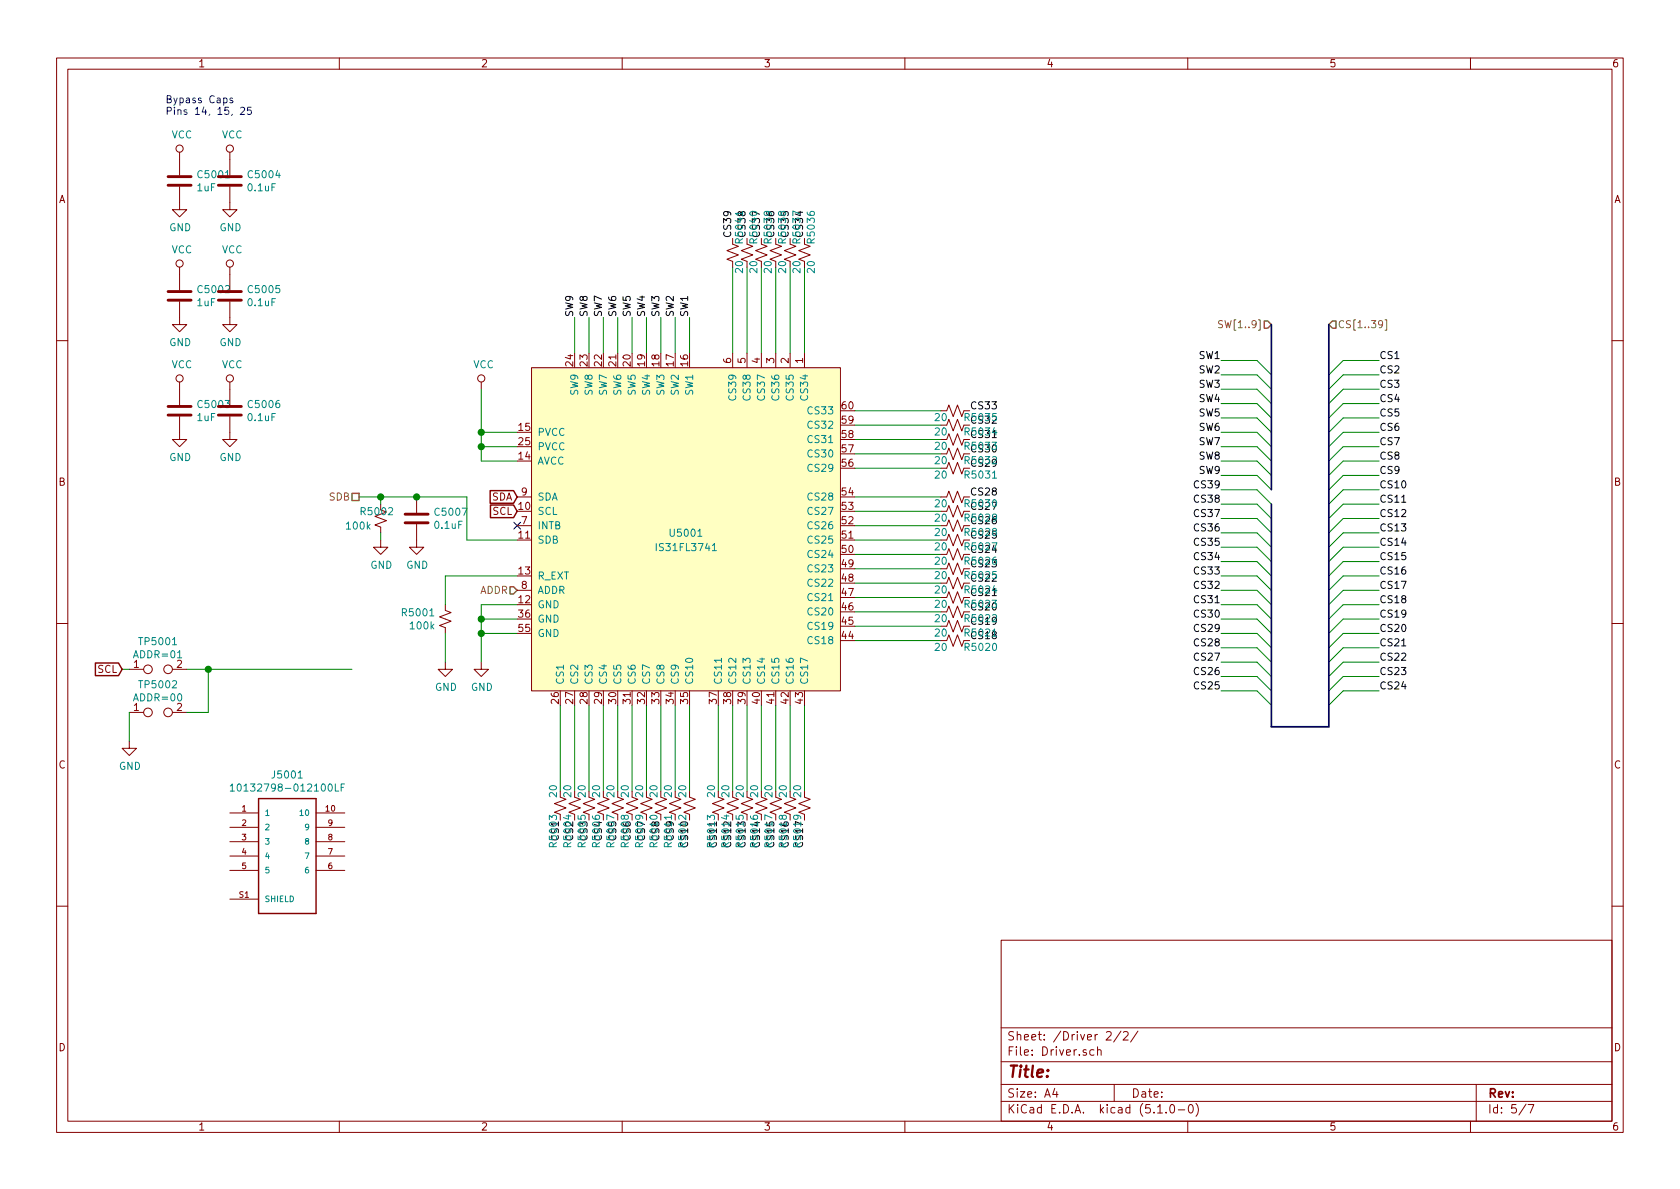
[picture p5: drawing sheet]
<svg xmlns="http://www.w3.org/2000/svg" width="297mm" height="210mm" viewBox="0 0 297 210" stroke-linecap="round" stroke-linejoin="round" font-family="sans-serif">
<g fill="none" stroke="#840000" stroke-width=".18">
<path d="M10 10.3h277v189.9h-277zM12 12.2h273v186.1h-273zM60 10.3v1.9M110 10.3v1.9M160 10.3v1.9M210 10.3v1.9M260 10.3v1.9M31.7 33v4.1h1.3l-1.3 1.2-1.2-1.2h1.2M31.7 26.9v4.1M40.6 33v4.1h1.3l-1.3 1.2-1.2-1.2h1.2M40.6 26.9v4.1M31.7 53.3v4.1h1.3l-1.3 1.3-1.2-1.3h1.2"/>
<path d="M31.7 47.2v4.1M40.6 53.3v4.1h1.3l-1.3 1.3-1.2-1.3h1.2M40.6 47.2v4.1M129.5 42.2v1l1.1 .4-2.1 .7 2.1 .8-2.1 .7 1 .4M132.1 42.2v1l1 .4-2 .7 2 .8-2 .7 1 .4M134.6 42.2v1l1 .4-2 .7 2 .8-2 .7 1 .4M137.2 42.2v1l1 .4-2.1 .7 2.1 .8-2.1 .7 1.1 .4M139.7 42.2v1l1 .4-2 .7 2 .8-2 .7 1 .4M142.2 43.2l1.1 .4-2.1 .7 2.1 .8-2.1 .7 1 .4M10 60.2h2M31.7 73.7v4h1.3l-1.3 1.3-1.2-1.3h1.2M31.7 67.6v4"/>
<path d="M40.6 73.7v4h1.3l-1.3 1.3-1.2-1.3h1.2M40.6 67.6v4M85.1 67.6v1.2M94 65h54.6v57.2h-54.6zM129.5 62.5v2.5M132.1 62.5v2.5M134.6 62.5v2.5M137.2 62.5v2.5M139.7 62.5v2.5M142.2 62.5v2.5M167.4 72.6l.4-1 .7 2.1 .8-2.1 .8 2.1 .3-1.1h1M167.4 75.2l.4-1 .7 2 .8-2 .8 2 .3-1"/>
<path d="M167.4 77.7l.4-1 .7 2 .8-2 .8 2 .3-1h1M285 60.2h2M67.3 91.7l1 .4-2 .7 1 .4v1M67.3 95.5v1.3h1.3l-1.3 1.2-1.3-1.2h1.3M67.3 89.1v1.1M73.7 92.7v4.1h1.2l-1.2 1.2-1.3-1.2h1.3M73.7 87.9v2.8M91.4 87.9h2.6M91.4 93h2.6M167.4 80.3l.4-1.1 .7 2.1 .8-2.1 .8 2.1 .3-1h1M167.4 82.8l.4-1 .7 2 .8-2 .8 2 .3-1M167.4 87.9l.4-1 .7 2 .8-2 .8 2 .3-1h1"/>
<path d="M167.4 90.4l.4-1 .7 2 .8-2 .8 2 .3-1h1M167.4 93l.4-1.1 .7 2.1 .8-2.1 .8 2.1 .3-1h1M167.4 95.5l.4-1 .7 2 .8-2 .8 2 .3-1h1M167.4 98l.4-1 .7 2.1 .8-2.1 .8 2.1 .3-1.1h1M10 110.3h2M22.9 118.4h2.5M30.5 118.4h2.5M78.7 117.1v1.3h1.3l-1.3 1.2-1.2-1.2h1.2M78.7 106.9v1l1.1 .4-2.1 .8 2.1 .7-2.1 .8 1 .4v1M85.1 117.1v1.3h1.3l-1.3 1.2-1.3-1.2h1.3M91.4 104.4h2.6M167.4 100.6l.4-1 .7 2 .8-2 .8 2 .3-1h1"/>
<path d="M167.4 103.1l.4-1 .7 2 .8-2 .8 2 .3-1M167.4 105.7l.4-1.1 .7 2.1 .8-2.1 .8 2.1 .3-1h1M167.4 108.2l.4-1 .7 2 .8-2 .8 2 .3-1h1M167.4 110.7l.4-1 .7 2.1 .8-2.1 .8 2.1 .3-1.1h1M167.4 113.3l.4-1 .7 2 .8-2 .8 2 .3-1M285 110.3h2M22.9 131.1v1.2h1.2l-1.2 1.3-1.3-1.3h1.3M22.9 126h2.5M30.5 126h2.5M40.6 143.8h5.1M40.6 146.3h5.1M40.6 148.8h5.1"/>
<path d="M40.6 151.4h5.1M40.6 153.9h5.1M40.6 159h5.1M55.9 143.8h5.1M55.9 146.3h5.1M55.9 148.8h5.1M55.9 151.4h5.1M55.9 153.9h5.1M99.1 141l1 .3-2.1 .8 2.1 .8-2.1 .7 1.1 .4M101.6 141l1 .3-2 .8 2 .8-2 .7 1 .4M104.1 141l1.1 .3-2.1 .8 2.1 .8-2.1 .7 1 .4M106.7 141l1 .3-2 .8 2 .8-2 .7 1 .4"/>
<path d="M109.2 141l1 .3-2 .8 2 .8-2 .7 1 .4M111.8 141l1 .3-2.1 .8 2.1 .8-2.1 .7 1.1 .4M114.3 141l1 .3-2 .8 2 .8-2 .7 1 .4M116.8 141l1.1 .3-2.1 .8 2.1 .8-2.1 .7 1 .4M119.4 141l1 .3-2 .8 2 .8-2 .7 1 .4v1M121.9 141l1 .3-2 .8 2 .8-2 .7 1 .4v1M127 141l1 .3-2 .8 2 .8-2 .7 1 .4v1M129.5 141l1.1 .3-2.1 .8 2.1 .8-2.1 .7 1 .4M132.1 141l1 .3-2 .8 2 .8-2 .7 1 .4v1M134.6 141l1 .3-2 .8 2 .8-2 .7 1 .4v1M137.2 141l1 .3-2.1 .8 2.1 .8-2.1 .7 1.1 .4v1M139.7 141l1 .3-2 .8 2 .8-2 .7 1 .4v1"/>
<path d="M142.2 141l1.1 .3-2.1 .8 2.1 .8-2.1 .7 1 .4v1M10 160.2h2M177 166.3h108v32h-108zM285 160.2h2M60 198.3v1.9M110 198.3v1.9M160 198.3v1.9M177 194.8h108M177 191.8h108M177 187.8h108M177 181.8h108M186.5 192.5l-.4 1h1"/>
<path d="M186.8 193v1M193.4 185.7l-.4-.1-.3 .3 .1 .6 .2 .1 .4-.1M194.1 185.7l.2-.1 .3 .1 .1 .9M194.1 185.1v1.5M195.6 182.6l.2-.2h.4l.2 .2 .1 .2-.1 .3-.8 .8h.9M197 191.8v3M198.2 182.3l-1.3 2M198.6 182.6l.2-.2h.4l.2 .2 .1 .2-.1 .3-.8 .8h.9M201.2 182.3l-1.3 2M204.7 196.8h.8M206.2 196.7v.1M207 195.4l.3-.1a.94 .94 0 0 1 0 1.5 .82 .82 0 0 1-.3-1.4z"/>
<path d="M208.3 196.3h1.2M210 198.3v1.9M210.3 195.4l.2-.1a.8 .8 0 0 1 .5 .8 .8 .8 0 0 1-.5 .7 1 1 0 0 1-.2-1.4zM211.5 195.1a1.71 1.71 0 0 1 0 2.3M260 198.3v1.9M261 191.8v6.5M269.8 195.2l-1.2 2M270.2 195.3h1l-.6 1.5"/>
<circle cx="31.7" cy="26.3" r=".63"/>
<circle cx="40.6" cy="26.3" r=".63"/>
<circle cx="31.7" cy="46.6" r=".63"/>
<circle cx="40.6" cy="46.6" r=".63"/>
<circle cx="31.7" cy="66.9" r=".63"/>
<circle cx="40.6" cy="66.9" r=".63"/>
<circle cx="85.1" cy="66.9" r=".63"/>
<circle cx="26.2" cy="118.4" r=".76"/>
<circle cx="29.7" cy="118.4" r=".76"/>
<circle cx="26.2" cy="126" r=".76"/>
<circle cx="29.7" cy="126" r=".76"/>
</g>
<g fill="none" stroke="#008400" stroke-width=".18">
<path d="M101.6 56.1v6.4M104.1 56.1v6.4M106.7 56.1v6.4M109.2 56.1v6.4M111.8 56.1v6.4M114.3 56.1v6.4M116.8 56.1v6.4M119.4 56.1v6.4M121.9 56.1v6.4M129.5 47.2v15.3M132.1 47.2v15.3M134.6 47.2v15.3"/>
<path d="M137.2 47.2v15.3M139.7 47.2v15.3M142.2 47.2v15.3M85.1 68.8v12.7h6.3M85.1 79h6.3M85.1 76.4h6.3M151.1 72.6h15.3M151.1 75.2h15.3M151.1 77.7h15.3M215.9 79h6.3l2.6 2.5M215.9 76.4h6.3l2.6 2.6M215.9 71.4h6.3l2.6 2.5"/>
<path d="M215.9 68.8h6.3l2.6 2.6M215.9 66.3h6.3l2.6 2.5M215.9 63.7h6.3l2.6 2.6M215.9 73.9h6.3l2.6 2.5M243.8 79h-6.3l-2.6 2.5M243.8 76.4h-6.3l-2.6 2.6M243.8 71.4h-6.3l-2.6 2.5M243.8 68.8h-6.3l-2.6 2.6M243.8 66.3h-6.3l-2.6 2.5M243.8 63.7h-6.3l-2.6 2.6M243.8 73.9h-6.3l-2.6 2.5M63.5 87.9h19v7.6h8.9"/>
<path d="M67.3 87.9v1.2M67.3 94.2v1.3M151.1 95.5h15.3M151.1 87.9h15.3M151.1 80.3h15.3M151.1 82.8h15.3M151.1 90.4h15.3M151.1 93h15.3M151.1 98h15.3M215.9 84.1h6.3l2.6 2.5M215.9 81.5h6.3l2.6 2.6M215.9 99.3h6.3l2.6 2.5"/>
<path d="M215.9 96.8h6.3l2.6 2.5M215.9 94.2h6.3l2.6 2.6M215.9 91.7h6.3l2.6 2.5M215.9 89.1h6.3l2.6 2.6M215.9 86.6h6.3l2.6 2.5M243.8 84.1h-6.3l-2.6 2.5M243.8 81.5h-6.3l-2.6 2.6M243.8 99.3h-6.3l-2.6 2.5M243.8 96.8h-6.3l-2.6 2.5M243.8 94.2h-6.3l-2.6 2.6M243.8 91.7h-6.3l-2.6 2.5M243.8 89.1h-6.3l-2.6 2.6"/>
<path d="M243.8 86.6h-6.3l-2.6 2.5M21.6 118.4h1.3M33 118.4h29.2M36.8 118.4v7.6h-3.8M78.7 112v5.1M85.1 109.5h6.3M85.1 112h6.3M91.4 106.9h-6.3v10.2M91.4 101.8h-12.7v5.1M151.1 100.6h15.3M151.1 103.1h15.3M151.1 105.7h15.3"/>
<path d="M151.1 108.2h15.3M151.1 110.7h15.3M151.1 113.3h15.3M215.9 109.5h6.3l2.6 2.5M215.9 106.9h6.3l2.6 2.6M215.9 104.4h6.3l2.6 2.5M215.9 101.8h6.3l2.6 2.6M215.9 119.6h6.3l2.6 2.6M215.9 117.1h6.3l2.6 2.5M215.9 114.5h6.3l2.6 2.6M215.9 112h6.3l2.6 2.5M243.8 109.5h-6.3l-2.6 2.5"/>
<path d="M243.8 106.9h-6.3l-2.6 2.6M243.8 104.4h-6.3l-2.6 2.5M243.8 101.8h-6.3l-2.6 2.6M243.8 119.6h-6.3l-2.6 2.6M243.8 117.1h-6.3l-2.6 2.5M243.8 114.5h-6.3l-2.6 2.6M243.8 112h-6.3l-2.6 2.5M22.9 126v5.1M99.1 124.7v15.2M101.6 124.7v15.2M104.1 124.7v15.2M106.7 124.7v15.2"/>
<path d="M109.2 124.7v15.2M111.8 124.7v15.2M114.3 124.7v15.2M116.8 124.7v15.2M119.4 124.7v15.2M121.9 124.7v15.2M127 124.7v15.2M129.5 124.7v15.2M132.1 124.7v15.2M134.6 124.7v15.2M137.2 124.7v15.2M139.7 124.7v15.2"/>
<path d="M142.2 124.7v15.2M215.9 122.2h6.3l2.6 2.5M243.8 122.2h-6.3l-2.6 2.5"/>
</g>
<path d="M247.8 88.8h.8M247.8 114.2h.8" fill="none" stroke="#000" stroke-width=".18"/>
<g fill="#008400" stroke="#008400" stroke-width=".25">
<circle cx="85.1" cy="109.5" r=".51"/>
<circle cx="85.1" cy="112" r=".51"/>
<circle cx="85.1" cy="76.4" r=".51"/>
<circle cx="85.1" cy="79" r=".51"/>
<circle cx="36.8" cy="118.4" r=".51"/>
<circle cx="73.7" cy="87.9" r=".51"/>
<circle cx="67.3" cy="87.9" r=".51"/>
</g>
<g fill="none" stroke="#840000" stroke-width=".51">
<path d="M29.7 32.8h4.1M29.7 31.2h4.1M38.6 32.8h4.1M38.6 31.2h4.1M29.7 53.1h4.1M29.7 51.6h4.1M38.6 53.1h4.1M38.6 51.6h4.1M29.7 73.4h4.1M29.7 71.9h4.1M38.6 73.4h4.1M38.6 71.9h4.1"/>
<path d="M71.6 92.5h4.1M71.6 90.9h4.1"/>
</g>
<path d="M86.7 86.8h4.1l.6 1.1-.6 1.1h-4.1zM86.7 89.3h4.1l.6 1.1-.6 1.1h-4.1zM16.9 117.2h4.1l.6 1.2-.6 1.1h-4.1zM45.7 141.2h10.2v20.3h-10.2z" fill="none" stroke="#840000" stroke-width=".25"/>
<path d="M41.1 17.4l-.3-.1-.2 .2 .1 .2 .4 .1v.3h-.5M42.5 19.1l.5-.1 .3 .3-.8 .9h.8M44.4 19h-.6l-.1 .6 .2-.1 .5 .1v.5l-.2 .1-.5-.1" fill="none" stroke="#0000c2" stroke-width=".18"/>
<path d="M90.8 92.3l1.2 1.3M92 92.3l-1.2 1.3" fill="none" stroke="#000084" stroke-width=".18"/>
<path d="M223.5 56.8h.7l.6 .6-.6 .6h-.7zM235.6 56.8h.6v1.2h-.6l-.7-.6zM62.2 87.2h1.3v1.3h-1.3zM90.2 103.8h.6l.6 .6-.6 .6h-.6z" fill="none" stroke="#848400" stroke-width=".25"/>
<path d="M216.2 56.8l-.5-.1-.2 .1v.4l.6 .2 .1 .3-.3 .3-.5-.1M244.4 57.2l-.2 .3h-.2l-.3-.3 .1-.4 .2-.1h.2l.2 .2a.97 .97 0 0 1-.2 1l-.3 .1M244.9 56.6h.3v1.8h-.3" fill="none" stroke="#848400" stroke-width=".18"/>
<path d="M224.8 57.4v29.2M234.9 57.4v71.1h-10.1v-39.4" fill="none" stroke="#000084" stroke-width=".3"/>
<g fill="none" stroke="#008484" stroke-width=".18">
<path d="M130.7 42.9l-.1-.6-.1-.1-.4 .1-.1 .2v.4h1.3M133.2 42.9v-.6l-.2-.1-.3 .1-.1 .2v.4h1.2M135.8 42.9l-.1-.6-.2-.1-.3 .1-.1 .2v.4h1.3M138.3 42.9v-.6l-.2-.1-.3 .1-.2 .2v.4h1.3M140.8 42.9v-.6l-.2-.1-.3 .1-.1 .2v.4h1.3M170.6 73.8l.6-.1 .2-.1-.1-.4-.2-.1h-.5v1.3M170.6 78.9l.6-.1 .2-.2-.1-.3-.2-.1h-.5v1.3M126 97.4h.7M170.6 81.4h.6l.2-.2-.1-.3-.2-.2h-.5v1.3M170.6 89h.6l.2-.2-.1-.3-.2-.1h-.5v1.2M170.6 91.6l.6-.1 .2-.2-.1-.3-.2-.1h-.5v1.3M170.6 94.1h.6l.2-.2-.1-.3-.2-.2h-.5v1.3"/>
<path d="M170.6 96.6h.6l.2-.2-.1-.3-.2-.1h-.5v1.3M170.6 99.2l.6-.1 .2-.1-.1-.4-.2-.1h-.5v1.3M127.6 116.4v.7M170.6 101.7h.6l.2-.2-.1-.3-.2-.1h-.5v1.2M170.6 106.8h.6l.2-.2-.1-.3-.2-.2h-.5v1.3M170.6 109.3h.6l.2-.2-.1-.3-.2-.1h-.5v1.3M170.6 111.9l.6-.1 .2-.1-.1-.4-.2-.1h-.5v1.3M40.7 139l.4-.4v1.3M40.7 139.9h.8M42 138.8l.2-.2a.69 .69 0 0 1 .5 .7 .69 .69 0 0 1-.5 .6l-.2-.1-.1-.4zM52.7 137.6h.7M59.3 138.6v1.3h.6"/>
<path d="M60.3 139.2h.4M60.9 138.6h-.6v1.3M121.3 144.2v.8l-.8-.8h-.2l-.3 .2 .1 .5M125.1 145v-.8l.5 .4 .1-.4h.5l.1 .2-.1 .6M130.1 144.2v.6l.7 .1-.2-.2 .2-.5h.5l.1 .2-.1 .5M132.7 144.3l.1 .3a.87 .87 0 0 0 1.2 0l-.2-.4h-.5l-.1 .4 .2 .3M136.5 144.6l-1.3-.5v.9M138.3 144.4l.3-.2h.2l.2 .2v.4l-.2 .1-.4-.1-.2-.6h-.3l-.1 .2 .1 .4h.3l.1-.2M140.9 144.2l.2 .2-.1 .4-.1 .1-.5-.1-.1-.2v-.2l.3-.2a.97 .97 0 0 1 .9 .2l.1 .4"/>
</g>
<path d="M94 65h54.6v57.2h-54.6z" fill="#ffffc2" stroke="#ffffc2" stroke-width=".18"/>
<text font-size="2.8" fill="#840000" x="178" y="190.5">Title:</text>
<g font-size="2.1" fill="#840000">
<text x="178" y="184">Sheet: /Driver 2/2/</text>
<text x="178" y="186.7">File: Driver.sch</text>
<text x="178" y="196.9">KiCad E.D.A. kicad (5.1.0-0)</text>
<text x="178" y="194.1">Size: A4</text>
<text x="200" y="194.1">Date:</text>
<text x="263" y="194.1">Rev:</text>
<text x="263" y="196.9">Id: 5/7</text>
</g>
<g font-size="1.8" fill="#840000">
<text x="35" y="11.9">1</text>
<text x="85" y="11.9">2</text>
<text x="135" y="11.9">3</text>
<text x="185" y="11.9">4</text>
<text x="235" y="11.9">5</text>
<text x="285" y="11.9">6</text>
<text x="10.4" y="35.9">A</text>
<text x="285.4" y="35.9">A</text>
<text x="101.3" y="64.7" transform="rotate(-90 101.3 64.7)">24</text>
<text x="103.9" y="64.7" transform="rotate(-90 103.9 64.7)">23</text>
<text x="106.4" y="64.7" transform="rotate(-90 106.4 64.7)">22</text>
<text x="109" y="64.7" transform="rotate(-90 109 64.7)">21</text>
<text x="111.5" y="64.7" transform="rotate(-90 111.5 64.7)">20</text>
<text x="114" y="64.7" transform="rotate(-90 114 64.7)">19</text>
<text x="116.6" y="64.7" transform="rotate(-90 116.6 64.7)">18</text>
<text x="119.1" y="64.7" transform="rotate(-90 119.1 64.7)">17</text>
<text x="121.7" y="64.7" transform="rotate(-90 121.7 64.7)">16</text>
<text x="129.3" y="64.2" transform="rotate(-90 129.3 64.2)">6</text>
<text x="131.8" y="64.2" transform="rotate(-90 131.8 64.2)">5</text>
<text x="134.4" y="64.2" transform="rotate(-90 134.4 64.2)">4</text>
<text x="136.9" y="64.2" transform="rotate(-90 136.9 64.2)">3</text>
<text x="139.4" y="64.2" transform="rotate(-90 139.4 64.2)">2</text>
<text x="142" y="64.2" transform="rotate(-90 142 64.2)">1</text>
<text x="91.7" y="76.2">15</text>
<text x="148.9" y="77.5">58</text>
<text x="148.9" y="74.9">59</text>
<text x="148.9" y="72.4">60</text>
<text x="91.7" y="81.3">14</text>
<text x="91.7" y="78.7">25</text>
<text x="148.9" y="82.5">56</text>
<text x="148.9" y="80">57</text>
<text x="10.4" y="85.9">B</text>
<text x="86.9" y="88.5">SDA</text>
<text x="92.2" y="87.6">9</text>
<text x="148.9" y="87.6">54</text>
<text x="285.4" y="85.9">B</text>
<text x="87.1" y="91.1">SCL</text>
<text x="91.7" y="90.2">10</text>
<text x="91.7" y="95.2">11</text>
<text x="92.2" y="92.7">7</text>
<text x="148.9" y="95.2">51</text>
<text x="148.9" y="92.7">52</text>
<text x="148.9" y="90.2">53</text>
<text x="91.7" y="101.6">13</text>
<text x="148.9" y="100.3">49</text>
<text x="148.9" y="97.8">50</text>
<text x="91.7" y="106.7">12</text>
<text x="92.2" y="104.1">8</text>
<text x="148.9" y="107.9">46</text>
<text x="148.9" y="105.4">47</text>
<text x="148.9" y="102.9">48</text>
<text x="91.7" y="109.2">36</text>
<text x="91.7" y="111.8">55</text>
<text x="148.9" y="113">44</text>
<text x="148.9" y="110.5">45</text>
<text x="17.3" y="119">SCL</text>
<text x="23.6" y="118.1">1</text>
<text x="23.6" y="125.7">1</text>
<text x="31.3" y="125.7">2</text>
<text x="98.8" y="124.4" transform="rotate(-90 98.8 124.4)">26</text>
<text x="101.3" y="124.4" transform="rotate(-90 101.3 124.4)">27</text>
<text x="103.9" y="124.4" transform="rotate(-90 103.9 124.4)">28</text>
<text x="106.4" y="124.4" transform="rotate(-90 106.4 124.4)">29</text>
<text x="109" y="124.4" transform="rotate(-90 109 124.4)">30</text>
<text x="111.5" y="124.4" transform="rotate(-90 111.5 124.4)">31</text>
<text x="114" y="124.4" transform="rotate(-90 114 124.4)">32</text>
<text x="116.6" y="124.4" transform="rotate(-90 116.6 124.4)">33</text>
<text x="119.1" y="124.4" transform="rotate(-90 119.1 124.4)">34</text>
<text x="121.7" y="124.4" transform="rotate(-90 121.7 124.4)">35</text>
<text x="126.7" y="124.4" transform="rotate(-90 126.7 124.4)">37</text>
<text x="129.3" y="124.4" transform="rotate(-90 129.3 124.4)">38</text>
<text x="131.8" y="124.4" transform="rotate(-90 131.8 124.4)">39</text>
<text x="134.4" y="124.4" transform="rotate(-90 134.4 124.4)">40</text>
<text x="136.9" y="124.4" transform="rotate(-90 136.9 124.4)">41</text>
<text x="139.4" y="124.4" transform="rotate(-90 139.4 124.4)">42</text>
<text x="142" y="124.4" transform="rotate(-90 142 124.4)">43</text>
<text x="10.4" y="135.9">C</text>
<text x="285.4" y="135.9">C</text>
<text x="10.4" y="185.9">D</text>
<text x="285.4" y="185.9">D</text>
<text x="35" y="199.9">1</text>
<text x="85" y="199.9">2</text>
<text x="135" y="199.9">3</text>
<text x="185" y="199.9">4</text>
<text x="235" y="199.9">5</text>
<text x="285" y="199.9">6</text>
</g>
<g font-size="1.8" fill="#0000c2">
<text x="29.2" y="18.3">Bypass Caps</text>
<text x="29.2" y="20.3">Pins 14, 15, 25</text>
</g>
<g font-size="1.8" fill="#008484">
<text x="30.3" y="24.5">VCC</text>
<text x="39.2" y="24.5">VCC</text>
<text x="34.9" y="33.8">1uF</text>
<text x="35.2" y="31.5">C5001</text>
<text x="43.9" y="33.8">0.1uF</text>
<text x="44.1" y="31.5">C5004</text>
<text x="29.9" y="40.9">GND</text>
<text x="38.8" y="40.9">GND</text>
<text x="30.3" y="44.8">VCC</text>
<text x="39.2" y="44.8">VCC</text>
<text x="131.8" y="42.2" transform="rotate(-90 131.8 42.2)">CS38</text>
<text x="134.4" y="42.2" transform="rotate(-90 134.4 42.2)">CS37</text>
<text x="136.9" y="42.2" transform="rotate(-90 136.9 42.2)">CS36</text>
<text x="139.4" y="42.2" transform="rotate(-90 139.4 42.2)">CS35</text>
<text x="142" y="42.2" transform="rotate(-90 142 42.2)">CS34</text>
<text x="144.1" y="42.8" transform="rotate(-90 144.1 42.8)">R5036</text>
<text x="35.2" y="51.8">C5002</text>
<text x="44.1" y="51.8">C5005</text>
<text x="131.4" y="48.2" transform="rotate(-90 131.4 48.2)">20</text>
<text x="133.9" y="48.2" transform="rotate(-90 133.9 48.2)">20</text>
<text x="136.4" y="48.2" transform="rotate(-90 136.4 48.2)">20</text>
<text x="139" y="48.2" transform="rotate(-90 139 48.2)">20</text>
<text x="141.5" y="48.2" transform="rotate(-90 141.5 48.2)">20</text>
<text x="144.1" y="48.2" transform="rotate(-90 144.1 48.2)">20</text>
<text x="34.9" y="54.1">1uF</text>
<text x="43.9" y="54.1">0.1uF</text>
<text x="29.9" y="61.2">GND</text>
<text x="30.3" y="65.1">VCC</text>
<text x="38.8" y="61.2">GND</text>
<text x="39.2" y="65.1">VCC</text>
<text x="83.7" y="65.1">VCC</text>
<text x="102.2" y="69.9" transform="rotate(-90 102.2 69.9)">SW9</text>
<text x="104.8" y="69.9" transform="rotate(-90 104.8 69.9)">SW8</text>
<text x="107.3" y="69.9" transform="rotate(-90 107.3 69.9)">SW7</text>
<text x="109.9" y="69.9" transform="rotate(-90 109.9 69.9)">SW6</text>
<text x="112.4" y="69.9" transform="rotate(-90 112.4 69.9)">SW5</text>
<text x="114.9" y="69.9" transform="rotate(-90 114.9 69.9)">SW4</text>
<text x="117.5" y="69.9" transform="rotate(-90 117.5 69.9)">SW3</text>
<text x="120" y="69.9" transform="rotate(-90 120 69.9)">SW2</text>
<text x="122.6" y="69.9" transform="rotate(-90 122.6 69.9)">SW1</text>
<text x="130.2" y="70.5" transform="rotate(-90 130.2 70.5)">CS39</text>
<text x="132.7" y="70.5" transform="rotate(-90 132.7 70.5)">CS38</text>
<text x="135.3" y="70.5" transform="rotate(-90 135.3 70.5)">CS37</text>
<text x="137.8" y="70.5" transform="rotate(-90 137.8 70.5)">CS36</text>
<text x="140.3" y="70.5" transform="rotate(-90 140.3 70.5)">CS35</text>
<text x="142.9" y="70.5" transform="rotate(-90 142.9 70.5)">CS34</text>
<text x="34.9" y="74.5">1uF</text>
<text x="35.2" y="72.2">C5003</text>
<text x="43.9" y="74.5">0.1uF</text>
<text x="44.1" y="72.2">C5006</text>
<text x="95" y="77.1">PVCC</text>
<text x="143.2" y="75.8">CS32</text>
<text x="143.2" y="73.3">CS33</text>
<text x="165.4" y="74.5">20</text>
<text x="165.4" y="77">20</text>
<text x="170.8" y="77">R5034</text>
<text x="171.4" y="77.5">CS31</text>
<text x="171.4" y="74.9">CS32</text>
<text x="29.9" y="81.5">GND</text>
<text x="38.8" y="81.5">GND</text>
<text x="95" y="82.2">AVCC</text>
<text x="95" y="79.6">PVCC</text>
<text x="143.2" y="83.4">CS29</text>
<text x="143.2" y="80.9">CS30</text>
<text x="143.2" y="78.4">CS31</text>
<text x="165.4" y="79.5">20</text>
<text x="165.4" y="82.1">20</text>
<text x="171.4" y="82.5">CS29</text>
<text x="171.4" y="80">CS30</text>
<text x="95" y="88.5">SDA</text>
<text x="143.2" y="88.5">CS28</text>
<text x="165.4" y="84.6">20</text>
<text x="165.4" y="89.7">20</text>
<text x="170.8" y="84.6">R5031</text>
<text x="61.4" y="93.6">100k</text>
<text x="64" y="91.1">R5002</text>
<text x="77" y="93.5">0.1uF</text>
<text x="77.1" y="91.2">C5007</text>
<text x="95" y="91.1">SCL</text>
<text x="95" y="93.6">INTB</text>
<text x="118.7" y="94.9">U5001</text>
<text x="143.2" y="93.6">CS26</text>
<text x="143.2" y="91.1">CS27</text>
<text x="165.4" y="92.2">20</text>
<text x="165.4" y="94.8">20</text>
<text x="171.4" y="90.2">CS27</text>
<text x="171.4" y="92.7">CS26</text>
<text x="171.4" y="95.2">CS25</text>
<text x="65.5" y="100.6">GND</text>
<text x="71.8" y="100.6">GND</text>
<text x="95" y="96.1">SDB</text>
<text x="116.5" y="97.5">IS31FL3741</text>
<text x="143.2" y="101.2">CS23</text>
<text x="143.2" y="98.7">CS24</text>
<text x="143.2" y="96.1">CS25</text>
<text x="165.4" y="97.3">20</text>
<text x="165.4" y="99.9">20</text>
<text x="171.4" y="97.8">CS24</text>
<text x="171.4" y="100.3">CS23</text>
<text x="95" y="107.6">GND</text>
<text x="95" y="102.5">R_EXT</text>
<text x="95" y="105">ADDR</text>
<text x="143.2" y="106.3">CS21</text>
<text x="143.2" y="103.8">CS22</text>
<text x="165.4" y="102.4">20</text>
<text x="165.4" y="104.9">20</text>
<text x="165.4" y="107.5">20</text>
<text x="170.8" y="104.9">R5024</text>
<text x="171.4" y="102.9">CS22</text>
<text x="171.4" y="105.4">CS21</text>
<text x="171.4" y="107.9">CS20</text>
<text x="71.3" y="109">R5001</text>
<text x="72.7" y="111.3">100k</text>
<text x="95" y="110.1">GND</text>
<text x="95" y="112.6">GND</text>
<text x="143.2" y="113.9">CS18</text>
<text x="143.2" y="111.4">CS19</text>
<text x="143.2" y="108.8">CS20</text>
<text x="165.4" y="110">20</text>
<text x="165.4" y="112.6">20</text>
<text x="171.4" y="110.5">CS19</text>
<text x="171.4" y="113">CS18</text>
<text x="23.9" y="116.4">ADDR=01</text>
<text x="24.8" y="114.1">TP5001</text>
<text x="31.3" y="118.1">2</text>
<text x="165.4" y="115.1">20</text>
<text x="170.8" y="115.1">R5020</text>
<text x="23.9" y="124">ADDR=00</text>
<text x="24.8" y="121.7">TP5002</text>
<text x="76.9" y="122.2">GND</text>
<text x="83.3" y="122.2">GND</text>
<text x="99.7" y="121.2" transform="rotate(-90 99.7 121.2)">CS1</text>
<text x="102.2" y="121.2" transform="rotate(-90 102.2 121.2)">CS2</text>
<text x="104.8" y="121.2" transform="rotate(-90 104.8 121.2)">CS3</text>
<text x="107.3" y="121.2" transform="rotate(-90 107.3 121.2)">CS4</text>
<text x="109.9" y="121.2" transform="rotate(-90 109.9 121.2)">CS5</text>
<text x="112.4" y="121.2" transform="rotate(-90 112.4 121.2)">CS6</text>
<text x="114.9" y="121.2" transform="rotate(-90 114.9 121.2)">CS7</text>
<text x="117.5" y="121.2" transform="rotate(-90 117.5 121.2)">CS8</text>
<text x="120" y="121.2" transform="rotate(-90 120 121.2)">CS9</text>
<text x="122.6" y="121.2" transform="rotate(-90 122.6 121.2)">CS10</text>
<text x="127.6" y="121.2" transform="rotate(-90 127.6 121.2)">CS11</text>
<text x="130.2" y="121.2" transform="rotate(-90 130.2 121.2)">CS12</text>
<text x="132.7" y="121.2" transform="rotate(-90 132.7 121.2)">CS13</text>
<text x="135.3" y="121.2" transform="rotate(-90 135.3 121.2)">CS14</text>
<text x="137.8" y="121.2" transform="rotate(-90 137.8 121.2)">CS15</text>
<text x="140.3" y="121.2" transform="rotate(-90 140.3 121.2)">CS16</text>
<text x="142.9" y="121.2" transform="rotate(-90 142.9 121.2)">CS17</text>
<text x="21" y="136.1">GND</text>
<text x="48.3" y="137.7">J5001</text>
<text x="42.5" y="140">10132798-012100LF</text>
<text x="98.5" y="140.9" transform="rotate(-90 98.5 140.9)">20</text>
<text x="101" y="140.9" transform="rotate(-90 101 140.9)">20</text>
<text x="103.6" y="140.9" transform="rotate(-90 103.6 140.9)">20</text>
<text x="106.1" y="140.9" transform="rotate(-90 106.1 140.9)">20</text>
<text x="108.6" y="140.9" transform="rotate(-90 108.6 140.9)">20</text>
<text x="111.2" y="140.9" transform="rotate(-90 111.2 140.9)">20</text>
<text x="113.7" y="140.9" transform="rotate(-90 113.7 140.9)">20</text>
<text x="116.3" y="140.9" transform="rotate(-90 116.3 140.9)">20</text>
<text x="118.8" y="140.9" transform="rotate(-90 118.8 140.9)">20</text>
<text x="121.3" y="140.9" transform="rotate(-90 121.3 140.9)">20</text>
<text x="126.4" y="140.9" transform="rotate(-90 126.4 140.9)">20</text>
<text x="129" y="140.9" transform="rotate(-90 129 140.9)">20</text>
<text x="131.5" y="140.9" transform="rotate(-90 131.5 140.9)">20</text>
<text x="134" y="140.9" transform="rotate(-90 134 140.9)">20</text>
<text x="136.6" y="140.9" transform="rotate(-90 136.6 140.9)">20</text>
<text x="139.1" y="140.9" transform="rotate(-90 139.1 140.9)">20</text>
<text x="141.7" y="140.9" transform="rotate(-90 141.7 140.9)">20</text>
<text x="98.5" y="149.6" transform="rotate(-90 98.5 149.6)">R5003</text>
<text x="98.8" y="148.5" transform="rotate(-90 98.8 148.5)">CS1</text>
<text x="101" y="149.6" transform="rotate(-90 101 149.6)">R5004</text>
<text x="101.3" y="148.5" transform="rotate(-90 101.3 148.5)">CS2</text>
<text x="103.6" y="149.6" transform="rotate(-90 103.6 149.6)">R5005</text>
<text x="103.9" y="148.5" transform="rotate(-90 103.9 148.5)">CS3</text>
<text x="106.1" y="149.6" transform="rotate(-90 106.1 149.6)">R5006</text>
<text x="106.4" y="148.5" transform="rotate(-90 106.4 148.5)">CS4</text>
<text x="108.6" y="149.6" transform="rotate(-90 108.6 149.6)">R5007</text>
<text x="109" y="148.5" transform="rotate(-90 109 148.5)">CS5</text>
<text x="111.2" y="149.6" transform="rotate(-90 111.2 149.6)">R5008</text>
<text x="111.5" y="148.5" transform="rotate(-90 111.5 148.5)">CS6</text>
<text x="113.7" y="149.6" transform="rotate(-90 113.7 149.6)">R5009</text>
<text x="114" y="148.5" transform="rotate(-90 114 148.5)">CS7</text>
<text x="116.3" y="149.6" transform="rotate(-90 116.3 149.6)">R5010</text>
<text x="116.6" y="148.5" transform="rotate(-90 116.6 148.5)">CS8</text>
<text x="118.8" y="149.6" transform="rotate(-90 118.8 149.6)">R5011</text>
<text x="119.1" y="148.5" transform="rotate(-90 119.1 148.5)">CS9</text>
<text x="121.7" y="149.4" transform="rotate(-90 121.7 149.4)">CS10</text>
<text x="126.7" y="149.4" transform="rotate(-90 126.7 149.4)">CS11</text>
<text x="129" y="149.6" transform="rotate(-90 129 149.6)">R5014</text>
<text x="129.3" y="149.4" transform="rotate(-90 129.3 149.4)">CS12</text>
<text x="131.8" y="149.4" transform="rotate(-90 131.8 149.4)">CS13</text>
<text x="134.4" y="149.4" transform="rotate(-90 134.4 149.4)">CS14</text>
<text x="136.9" y="149.4" transform="rotate(-90 136.9 149.4)">CS15</text>
<text x="139.4" y="149.4" transform="rotate(-90 139.4 149.4)">CS16</text>
<text x="142" y="149.4" transform="rotate(-90 142 149.4)">CS17</text>
</g>
<g font-size="1.8">
<text x="129.3" y="42.2" transform="rotate(-90 129.3 42.2)">CS39</text>
<text x="101.3" y="56.1" transform="rotate(-90 101.3 56.1)">SW9</text>
<text x="103.9" y="56.1" transform="rotate(-90 103.9 56.1)">SW8</text>
<text x="106.4" y="56.1" transform="rotate(-90 106.4 56.1)">SW7</text>
<text x="109" y="56.1" transform="rotate(-90 109 56.1)">SW6</text>
<text x="111.5" y="56.1" transform="rotate(-90 111.5 56.1)">SW5</text>
<text x="114" y="56.1" transform="rotate(-90 114 56.1)">SW4</text>
<text x="116.6" y="56.1" transform="rotate(-90 116.6 56.1)">SW3</text>
<text x="119.1" y="56.1" transform="rotate(-90 119.1 56.1)">SW2</text>
<text x="121.7" y="56.1" transform="rotate(-90 121.7 56.1)">SW1</text>
<text x="212.1" y="63.5">SW1</text>
<text x="243.8" y="63.5">CS1</text>
<text x="212.1" y="71.1">SW4</text>
<text x="212.1" y="68.6">SW3</text>
<text x="212.1" y="66">SW2</text>
<text x="243.8" y="66">CS2</text>
<text x="243.8" y="68.6">CS3</text>
<text x="243.8" y="71.1">CS4</text>
<text x="171.4" y="72.4">CS33</text>
<text x="212.1" y="76.2">SW6</text>
<text x="212.1" y="73.7">SW5</text>
<text x="243.8" y="73.7">CS5</text>
<text x="243.8" y="76.2">CS6</text>
<text x="212.1" y="83.8">SW9</text>
<text x="212.1" y="81.3">SW8</text>
<text x="212.1" y="78.7">SW7</text>
<text x="243.8" y="78.7">CS7</text>
<text x="243.8" y="81.3">CS8</text>
<text x="243.8" y="83.8">CS9</text>
<text x="171.4" y="87.6">CS28</text>
<text x="211.5" y="88.9">CS38</text>
<text x="211.5" y="86.4">CS39</text>
<text x="243.8" y="86.4">CS10</text>
<text x="243.8" y="88.9">CS11</text>
<text x="211.5" y="94">CS36</text>
<text x="211.5" y="91.4">CS37</text>
<text x="243.8" y="91.4">CS12</text>
<text x="243.8" y="94">CS13</text>
<text x="211.5" y="99.1">CS34</text>
<text x="211.5" y="96.5">CS35</text>
<text x="211.5" y="101.6">CS33</text>
<text x="243.8" y="96.5">CS14</text>
<text x="243.8" y="99.1">CS15</text>
<text x="243.8" y="101.6">CS16</text>
<text x="211.5" y="106.7">CS31</text>
<text x="211.5" y="104.1">CS32</text>
<text x="243.8" y="104.1">CS17</text>
<text x="243.8" y="106.7">CS18</text>
<text x="211.5" y="109.2">CS30</text>
<text x="211.5" y="111.8">CS29</text>
<text x="243.8" y="109.2">CS19</text>
<text x="243.8" y="111.8">CS20</text>
<text x="211.5" y="119.4">CS26</text>
<text x="211.5" y="116.8">CS27</text>
<text x="211.5" y="114.3">CS28</text>
<text x="243.8" y="114.3">CS21</text>
<text x="243.8" y="116.8">CS22</text>
<text x="243.8" y="119.4">CS23</text>
<text x="211.5" y="121.9">CS25</text>
<text x="243.8" y="121.9">CS24</text>
</g>
<g font-size="1.8" fill="#848400">
<text x="216.3" y="58">SW[1..9]</text>
<text x="236.5" y="58">CS[1..39]</text>
<text x="58.2" y="88.5">SDB</text>
<text x="84.8" y="105">ADDR</text>
</g>
<g font-size="1.4" fill="#840000">
<text x="42.8" y="143.5">1</text>
<text x="57.6" y="143.5">10</text>
<text x="42.8" y="146">2</text>
<text x="42.8" y="148.6">3</text>
<text x="58" y="148.6">8</text>
<text x="58" y="146">9</text>
<text x="42.8" y="151.1">4</text>
<text x="42.8" y="153.7">5</text>
<text x="58" y="153.7">6</text>
<text x="58" y="151.1">7</text>
<text x="42.3" y="158.7">S1</text>
</g>
<g font-size="1.4" fill="#008484">
<text x="46.7" y="144.3">1</text>
<text x="46.7" y="146.8">2</text>
<text x="46.7" y="149.3">3</text>
<text x="53.3" y="144.3">10</text>
<text x="54.1" y="149.3">8</text>
<text x="54.1" y="146.8">9</text>
<text x="46.7" y="151.9">4</text>
<text x="46.7" y="154.4">5</text>
<text x="54.1" y="154.4">6</text>
<text x="54.1" y="151.9">7</text>
<text x="46.7" y="159.5">SHIELD</text>
</g>
</svg>
